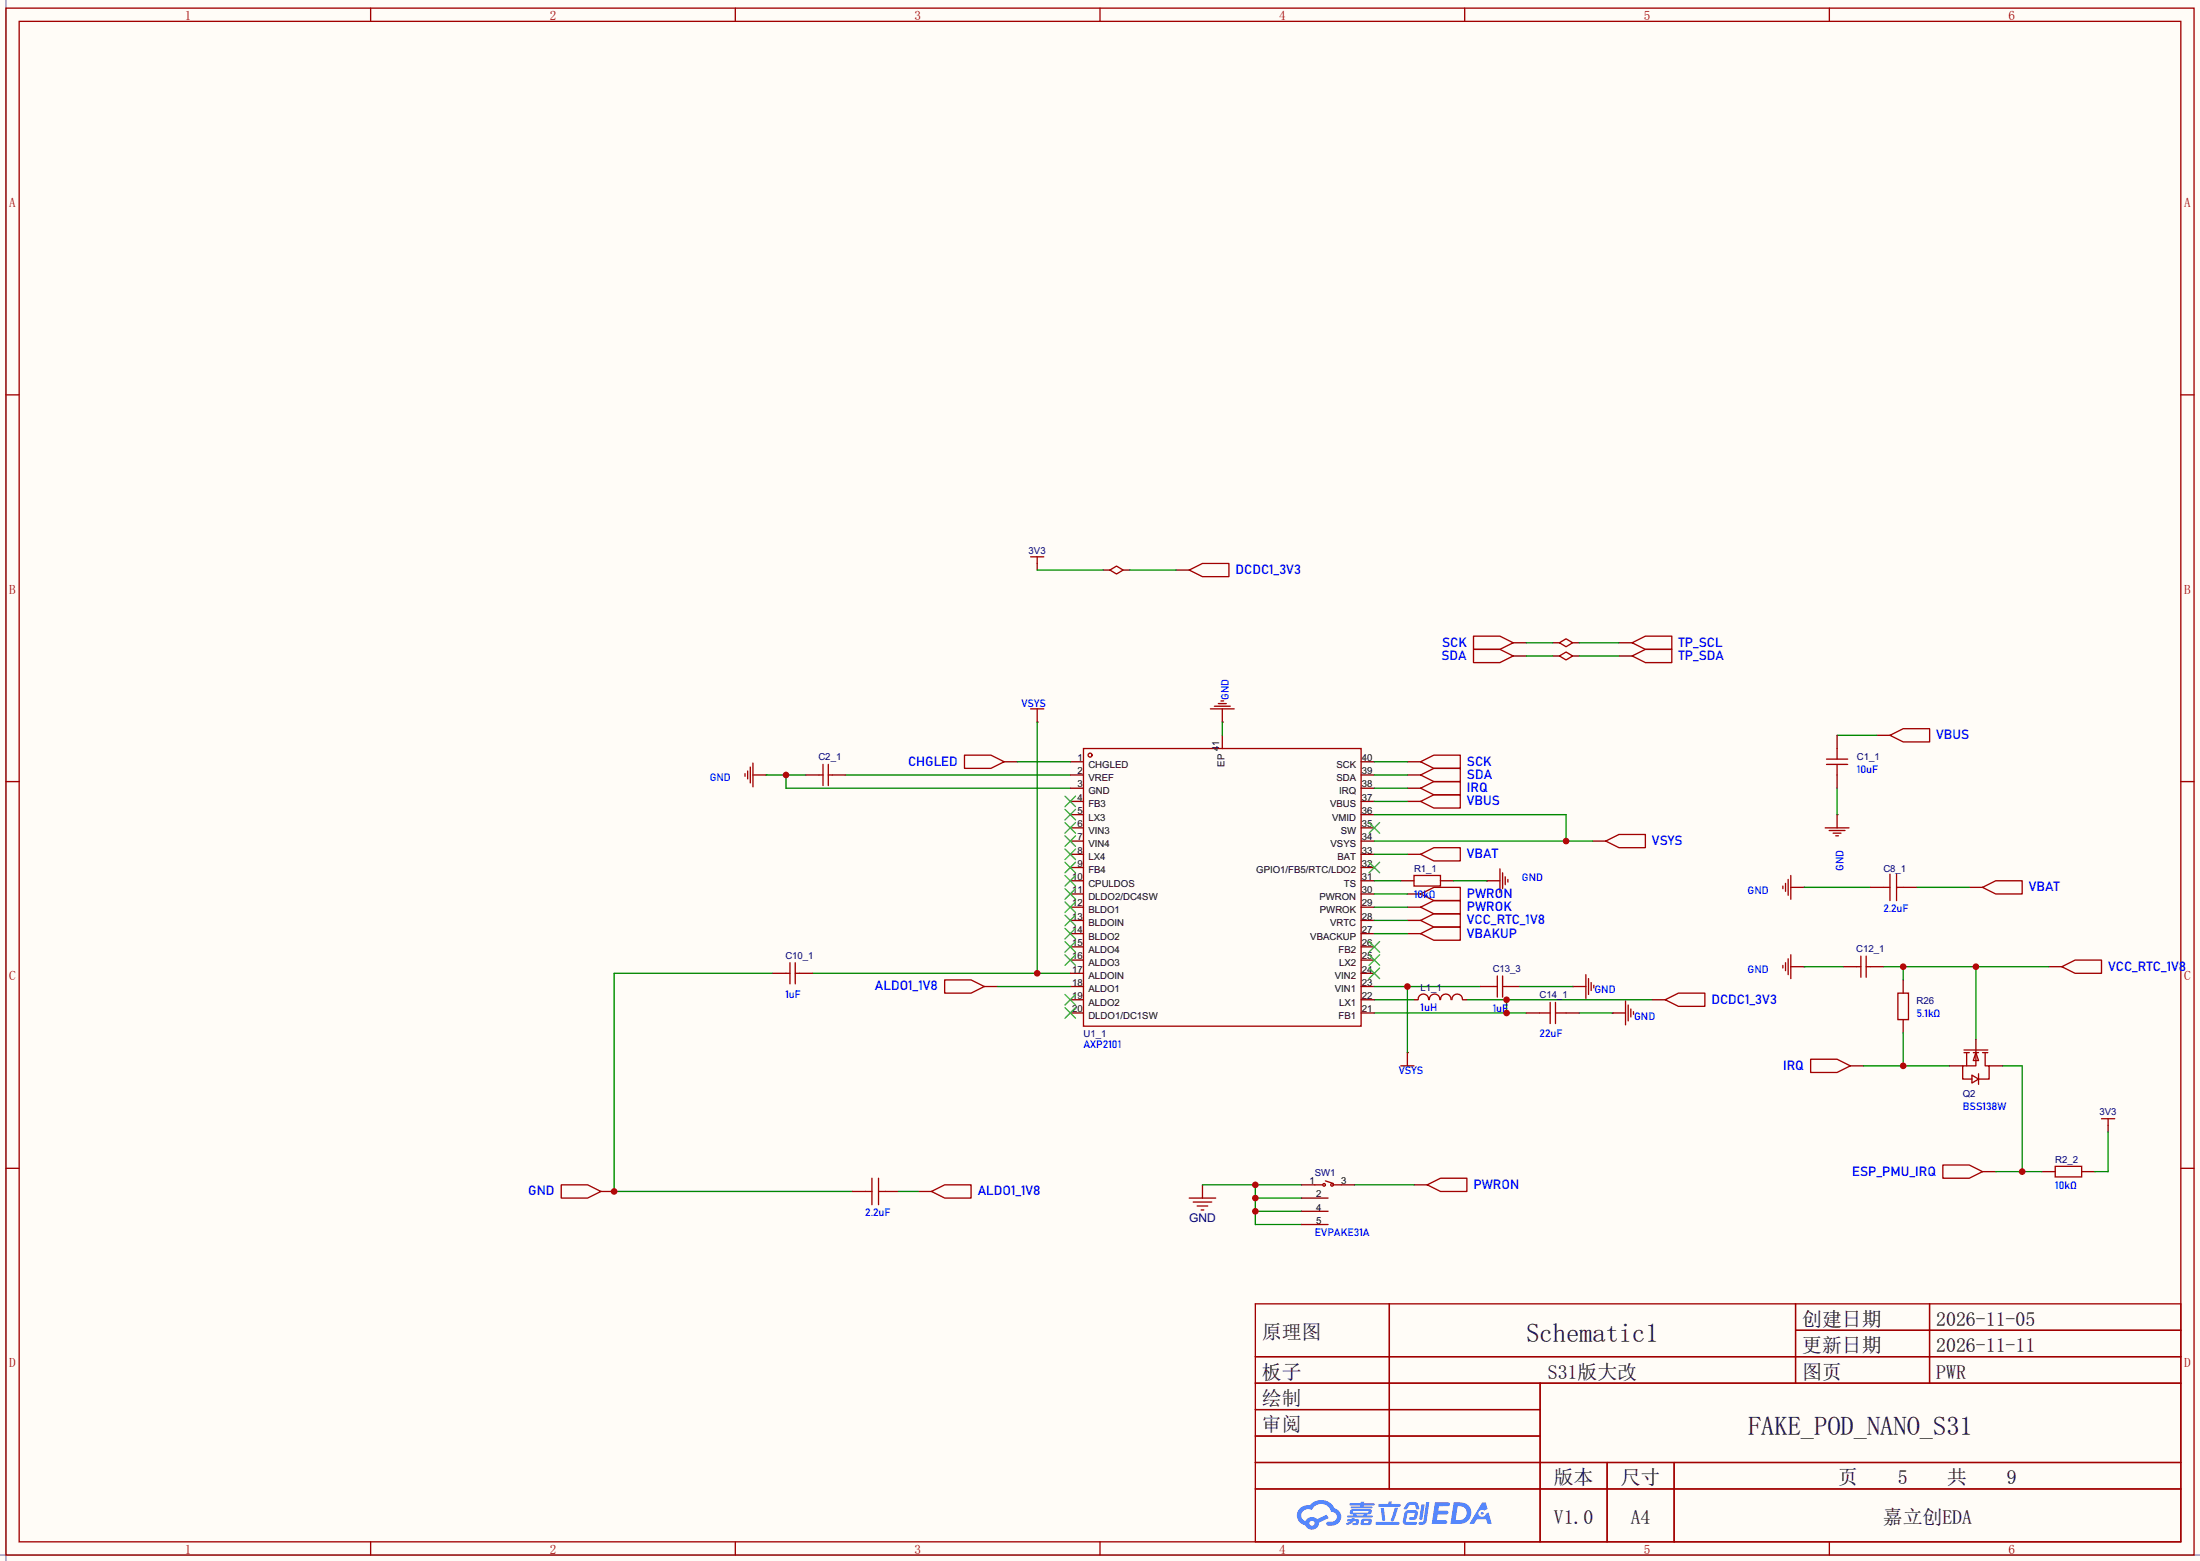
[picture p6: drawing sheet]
<svg xmlns="http://www.w3.org/2000/svg" width="423mm" height="300mm" viewBox="0 0 423 300" stroke-linecap="round" stroke-linejoin="round" font-family="sans-serif">
<path d="M0 0h422.7v299.9h-422.7z" fill="#fffcf7"/>
<path d="M1.1 0v299.9M0 298.7h422.7" fill="none" stroke="#999" stroke-width=".25"/>
<g fill="none" stroke="#a10000" stroke-width=".25">
<path d="M1.1 1.6h420.4v297.1h-420.4zM3.7 4.1h415.3v292.1h-415.3zM71.2 1.6v2.5M141.3 1.6v2.5M211.3 1.6v2.5M281.4 1.6v2.5M351.5 1.6v2.5M1.1 75.9h2.6M419 75.9h2.5M1.1 150.2h2.6M419 150.2h2.5M1.1 224.4h2.6"/>
<path d="M419 224.4h2.5M241.2 250.5h177.8v45.7h-177.8zM266.9 250.5v35.5M345 250.5v15.2M345 255.6h74M370.7 250.5v15.2M241.2 260.6h177.8M241.2 265.7h177.8M241.2 270.8h54.7M241.2 275.9h54.7M295.9 265.7v30.5M71.2 296.2v2.5"/>
<path d="M141.3 296.2v2.5M211.3 296.2v2.5M241.2 281h177.8M241.2 286h177.8M281.4 296.2v2.5M308.8 281v15.2M321.6 281v15.2M351.5 296.2v2.5"/>
</g>
<g fill="#5487ff">
<path d="M275.7 288.6h1.6a1.34 1.34 0 0 1 1.2 .2 .37 .37 0 0 1-.3 .6h-1.7l-.2 .8h1.6a.37 .37 0 0 1 .4 .4 .37 .37 0 0 1-.4 .3h-1.7l-.2 1.1h1.4a.48 .48 0 0 1 .6 .4v.2l-.3 .2h-2.6z"/>
<path d="M284.7 288.7h.7l.4 1.2-.6 .3a.72 .72 0 0 0-1.1 .2 .72 .72 0 0 0 .3 1 .72 .72 0 0 0 1-.4l.1-.2 .5-.2 .6 2.1h-.8l-.3-.8h-1.8l-.5 .8h-.9z"/>
<path d="M273.1 289h.6l-.4 2.7a.31 .31 0 0 1-.3 .3 .31 .31 0 0 1-.3-.3z"/>
<path d="M274 288.6h.6l-.5 3.7a.97 .97 0 0 1-1.6 .5l.2-.4h.6l.2-.2z"/>
<path d="M270.3 288.8l.5-.2h1.2l.4 .4 .3 .8-.6 .2-.3-.9h-.8l-.2 .1-.6 .8-.5-.1z"/>
<path d="M269.9 290.4l.5-.3h1.4a.69 .69 0 0 1 .6 .5 .69 .69 0 0 1-.1 .7 .74 .74 0 0 1-.8 .7h-.6a.27 .27 0 0 1-.2-.3 .27 .27 0 0 1 .3-.3h.6l.2-.7h-1.4l-.3 1.6 1.9 .1a.28 .28 0 0 1 .2 .3 .28 .28 0 0 1-.3 .2h-1.9l-.4-.3-.1-.4z"/>
<path d="M264.3 292.4h4.3a.28 .28 0 0 1 .3 .3 .28 .28 0 0 1-.3 .2h-4.2l-.1-.1z"/>
<path d="M268 289.7h.6l-.8 2.4a.3 .3 0 0 1-.4 .2 .3 .3 0 0 1-.2-.3z"/>
<path d="M265.3 289.7h.6l.2 2.2-.2 .3-.4-.2z"/>
<path d="M264.8 288.9h1.9l.2-.5h.5l-.1 .5h1.5a.27 .27 0 0 1 .3 .3 .27 .27 0 0 1-.3 .3h-3.9l-.1-.2z"/>
<path d="M258.9 291.8h.7l.1-.1 .6-.1-.1 .2 .8 .1 .1 .3-.2 .6-1.1 .2v-.4l.7-.1v-.2l-.5-.1-.5 .5-.8 .3-.1-.4 .8-.3h-.6z"/>
<path d="M259.3 288.8h2.1l.1-.3h.6l-.1 .3h1.9l.2 .2-.2 .2h-1.9l-.1 .2h1.6l.2 .2-.2 .2h-3.9l-.1-.4h1.8v-.2h-1.9l-.1-.1z"/>
<path d="M279.3 288.6l-.6 4.2h1.4a2.14 2.14 0 0 0 2.6-2.2 2.14 2.14 0 0 0-2.7-2zM280 289.3a1.37 1.37 0 0 1 1.8 1.2 1.37 1.37 0 0 1-1.5 1.5h-.7z"/>
<path d="M259.4 290.1l-.1 .7 .6 .1 .1 .2h-1.2l.1 .4h4.6l.2-.1-.2-.3h-.9l.1-.2a.6 .6 0 0 0 .7-.2 .6 .6 0 0 0 0-.7l-3.6-.1zM260 290.3l2.9 .1-.1 .2h-2.8zM260.6 290.9h1.4l-.1 .2h-1.2z"/>
<path d="M261.6 291.9a.9 .9 0 0 0-.1 1 2.48 2.48 0 0 0 1.9-.1 .84 .84 0 0 0 0-1h-1.4zM262.1 292.2l.7-.1 .1 .4-.2 .1h-.7z"/>
<path d="M249.8 289.7a1.91 1.91 0 0 0-.6 2 1.91 1.91 0 0 0 1.6 1.3 1.35 1.35 0 0 0 1.5 .9 1.35 1.35 0 0 0 1.1-1.4l1.9-.9-.5-.6-1.8 .9a1.41 1.41 0 0 0-2.2 .3 1.25 1.25 0 0 1-.6-1.7 1.25 1.25 0 0 1 1.8-.4 1.97 1.97 0 0 1 2-1.2 1.97 1.97 0 0 1 1.7 1.5 .96 .96 0 0 1 1.1 .9 .96 .96 0 0 1-.9 1h-.6a.39 .39 0 0 0-.5 .4 .39 .39 0 0 0 .4 .4 1.87 1.87 0 0 0 1.9-.5 1.87 1.87 0 0 0 .3-2.1l-.6-.6-.4-.1a2.86 2.86 0 0 0-4.8-.6h-.3a2.27 2.27 0 0 0-1.5 .5zM251.6 292.7a.49 .49 0 0 1 .9 0 .49 .49 0 0 1-.9 0z"/>
<circle cx="284.8" cy="290.7" r=".27"/>
</g>
<g fill="none" stroke="#870000" stroke-width=".25">
<path d="M199.3 108.2v1.3M225.9 109.5h2.6M199.3 138.7h.1M234.8 138.7h.1M311 123.5h2.6M311 126h2.6M147.2 148.9h.1M270.4 154h2.5M352.9 156.5h.1M360.6 141.3h2.5M285.6 169.2h.1M346.6 170.5h.1"/>
<path d="M302.1 189.5h.1M309.8 194.6h.1M317.4 192.1h2.5M346.6 185.7h.1M365.6 188.3v2.5M365.6 195.9v2.5M270.4 202.2h.1M405 216.2v1.3M231 227.6v2.6"/>
</g>
<g fill="none" stroke="#a10000" stroke-width=".25">
<path d="M198 107h2.5M199.3 107v1.2M228.5 109.5l2.5-1.3h5.1v2.6h-5.1zM198 136.2h2.5M199.3 136.2v2.5M232.5 136.2h4.6M233.3 135.7h3M234.1 135.2h1.5M234.6 134.7h.5M234.8 136.2v2.5M313.6 123.5l2.5-1.3h5.1v2.6h-5.1zM313.6 126l2.5-1.2h5.1v2.5h-5.1z"/>
<path d="M143.1 148.6v.5M143.6 148.1v1.5M144.1 147.4v3M144.7 148.9h2.5M144.7 146.6v4.6M272.9 154l2.6-1.3h5v2.5h-5zM350.6 159h4.6M351.4 159.6h3.1M352.9 156.5v2.5M363.1 141.3l2.5-1.3h5.1v2.5h-5.1zM285.6 169.2h2.6M288.2 166.9v4.6"/>
<path d="M288.7 167.7v3M289.2 168.4v1.6M289.7 168.9v.6M342.5 170.2v.5M343 169.7v1.5M343.5 168.9v3.1M344 170.5h2.6M344 168.2v4.6M352.2 160.1h1.5M352.7 160.6h.5M302.1 189.5h2.6M304.7 187.2v4.6"/>
<path d="M305.2 188v3M305.7 188.8v1.5M306.2 189.3v.5M309.8 194.6h2.5M312.3 192.3v4.6M312.8 193.1v3M313.3 193.8v1.6M313.8 194.3v.6M319.9 192.1l2.6-1.3h5v2.5h-5zM342.5 185.5v.5M343 185v1.5M343.5 184.2v3"/>
<path d="M344 183.4v4.6M344 185.7h2.6M364.6 190.8h2v5.1h-2zM269.1 204.8h2.6M270.4 202.2v2.6M403.7 214.9h2.6M405 214.9v1.3M228.5 230.2h5.1M229.2 230.9h3.6M230 231.7h2M230.8 232.4h.5"/>
</g>
<path d="M346.6 170.5h12.7M264 192.1h7.7M264 194.6h29.2M281.8 192.1h35.6M289.4 192.1v2.5" fill="none" stroke="#008700" stroke-width=".25"/>
<g fill="#c00">
<circle cx="289.4" cy="192.1" r=".63"/>
<circle cx="289.4" cy="194.6" r=".63"/>
</g>
<path d="M199.3 138.7v48.3M156.1 187h49.5M303.4 194.6h6.4" fill="none" stroke="#008700" stroke-width=".25"/>
<circle cx="199.3" cy="187" r=".63" fill="#c00"/>
<path d="M290.7 126h2.5M290.7 123.5h2.5M270.4 148.9h2.5M270.4 146.3h2.5M270.4 151.4h2.5M270.4 174.3h2.5M270.4 171.7h2.5M189.1 189.5h2.5M355.5 204.8h2.5M176.4 228.9h2.5M271.7 227.6h2.5" fill="none" stroke="#870000" stroke-width=".25"/>
<path d="M283.1 124.8h5.1l2.5 1.2-2.5 1.3h-5.1zM283.1 122.2h5.1l2.5 1.3-2.5 1.3h-5.1zM272.9 148.9l2.6-1.3h5v2.6h-5zM272.9 146.3l2.6-1.2h5v2.5h-5zM272.9 151.4l2.6-1.2h5v2.5h-5zM272.9 174.3l2.6-1.3h5v2.6h-5zM272.9 171.7l2.6-1.2h5v2.5h-5zM181.5 188.3h5.1l2.5 1.2-2.5 1.3h-5.1zM347.9 203.5h5l2.6 1.3-2.6 1.2h-5zM178.9 228.9l2.6-1.3h5.1v2.6h-5.1zM274.2 227.6l2.5-1.2h5.1v2.5h-5.1z" fill="none" stroke="#a10000" stroke-width=".25"/>
<path d="M147.2 148.9h7.6M151 148.9v2.5h54.6M162.4 148.9h43.2M148.5 187h-30.5v41.9h45.7" fill="none" stroke="#008700" stroke-width=".25"/>
<circle cx="151" cy="148.9" r=".63" fill="#c00"/>
<g fill="none" stroke="#870000" stroke-width=".25">
<path d="M192.9 146.3h2.6M205.6 146.3h2.6M205.6 148.9h2.6M205.6 151.4h2.6M205.6 154h2.6M205.6 156.5h2.6M205.6 159h2.6M234.8 141.3v2.5M261.5 146.3h2.5M261.5 148.9h2.5M261.5 151.4h2.5M261.5 154h2.5"/>
<path d="M261.5 156.5h2.5M261.5 159h2.5M205.6 164.1h2.6M205.6 176.8h2.6M205.6 179.4h2.6M205.6 161.6h2.6M205.6 169.2h2.6M205.6 166.7h2.6M205.6 171.7h2.6M205.6 174.3h2.6M261.5 164.1h2.5M261.5 176.8h2.5"/>
<path d="M261.5 179.4h2.5M261.5 161.6h2.5M261.5 169.2h2.5M261.5 166.7h2.5M261.5 171.7h2.5M261.5 174.3h2.5M269.1 169.2h2.6M270.4 164.1h2.5M270.4 176.8h2.5M270.4 179.4h2.5M276.7 169.2h2.6M305.9 161.6h2.6"/>
<path d="M359.3 170.5h2.5M365.6 170.5h2.6M378.3 170.5h2.6M205.6 181.9h2.6M205.6 184.4h2.6M205.6 187h2.6M205.6 189.5h2.6M205.6 192.1h2.6M205.6 194.6h2.6M261.5 181.9h2.5M261.5 184.4h2.5M261.5 187h2.5"/>
<path d="M261.5 189.5h2.5M261.5 192.1h2.5M261.5 194.6h2.5M393.6 185.7h2.5M163.7 228.9h2.5M170.1 228.9h2.5M392.3 225.1h2.5M399.9 225.1h2.6"/>
</g>
<g fill="none" stroke="#a10000" stroke-width=".25">
<path d="M185.3 145.1h5.1l2.5 1.2-2.5 1.3h-5.1zM208.2 143.8h53.3v53.3h-53.3zM271.7 168.2h5v2h-5zM272.9 164.1l2.6-1.2h5v2.5h-5zM272.9 176.8l2.6-1.2h5v2.5h-5zM272.9 179.4l2.6-1.3h5v2.5h-5zM308.5 161.6l2.5-1.3h5.1v2.6h-5.1zM361.8 170.5h1.3M363.1 167.9v5.1M364.4 167.9v5.1M364.4 170.5h1.2M380.9 170.5l2.5-1.3h5.1v2.5h-5.1z"/>
<path d="M396.1 185.7l2.6-1.3h5v2.6h-5zM166.2 228.9h1.3M167.5 226.4v5M168.8 226.4v5M168.8 228.9h1.3M394.8 224.1h5.1v2h-5.1z"/>
<circle cx="209.4" cy="145.1" r=".38"/>
</g>
<g fill="none" stroke="#008700" stroke-width=".25">
<path d="M234.8 138.7v2.6M195.5 146.3h10.1M264 146.3h6.4M264 148.9h6.4M264 151.4h6.4M264 154h6.4M264 156.5h36.9v5.1M352.9 141.3h7.7M352.9 151.4v5.1M264 161.6h41.9M368.2 170.5h10.1M191.6 189.5h14"/>
<path d="M172.6 228.9h3.8"/>
</g>
<g fill="none" stroke="#3c3" stroke-width=".25">
<path d="M204.6 152.9l2 2.1M204.6 155.5l2 2M204.6 158l2 2.1M206.6 152.9l-2 2.1M206.6 155.5l-2 2M206.6 158l-2 2.1M263 158l2 2.1M265 158l-2 2.1M204.6 160.6l2 2M204.6 163.1l2 2M204.6 165.6l2 2.1M204.6 168.2l2 2"/>
<path d="M204.6 170.7l2 2.1M204.6 173.3l2 2M204.6 175.8l2 2M204.6 178.3l2 2.1M206.6 160.6l-2 2M206.6 163.1l-2 2M206.6 165.6l-2 2.1M206.6 168.2l-2 2M206.6 170.7l-2 2.1M206.6 173.3l-2 2M206.6 175.8l-2 2M206.6 178.3l-2 2.1"/>
<path d="M263 165.6l2 2.1M265 165.6l-2 2.1M204.6 180.9l2 2M204.6 183.4l2 2.1M204.6 191l2 2.1M204.6 193.6l2 2M206.6 180.9l-2 2M206.6 183.4l-2 2.1M206.6 191l-2 2.1M206.6 193.6l-2 2M263 186l2 2M263 183.4l2 2.1"/>
<path d="M263 180.9l2 2M265 186l-2 2M265 183.4l-2 2.1M265 180.9l-2 2"/>
</g>
<circle cx="300.9" cy="161.6" r=".63" fill="#c00"/>
<path d="M264 164.1h6.4M264 169.2h5.1M264 174.3h6.4M264 171.7h6.4M264 176.8h6.4M279.3 169.2h6.3M346.6 185.7h7.6M361.8 185.7h31.8M365.6 185.7v2.6M379.6 185.7v14" fill="none" stroke="#008700" stroke-width=".25"/>
<g fill="#c00">
<circle cx="365.6" cy="185.7" r=".63"/>
<circle cx="379.6" cy="185.7" r=".63"/>
</g>
<path d="M264 179.4h6.4M264 189.5h20.4M270.4 189.5v12.7" fill="none" stroke="#008700" stroke-width=".25"/>
<circle cx="270.4" cy="189.5" r=".63" fill="#c00"/>
<path d="M352.9 141.3v2.5M352.9 148.9v2.5M271.7 192.1h.7M281.1 192.1h.7M293.2 194.6h2.6M300.9 194.6h2.5M115.4 228.9h2.6" fill="none" stroke="#870000" stroke-width=".25"/>
<path d="M350.9 145.8h4.1M350.9 146.9h4.1M352.9 143.8v2M352.9 146.9v2M272.4 192a1.01 1.01 0 0 1 1.1-1 1.01 1.01 0 0 1 1 1M274.6 192a1.01 1.01 0 0 1 1-1 1.01 1.01 0 0 1 1 1M276.8 192a1.01 1.01 0 0 1 1-1 1.01 1.01 0 0 1 1 1M278.9 192a1.01 1.01 0 0 1 1.1-1 1.01 1.01 0 0 1 1 1M295.8 194.6h2M297.8 192.6v4M298.8 194.6h2.1M298.8 192.6v4" fill="none" stroke="#a10000" stroke-width=".25"/>
<circle cx="118" cy="228.9" r=".63" fill="#c00"/>
<path d="M107.8 227.6h5.1l2.5 1.3-2.5 1.3h-5.1z" fill="none" stroke="#a10000" stroke-width=".25"/>
<path d="M231 227.6h19.1M241.2 227.6v7.6h8.9M241.2 230.2h8.9M241.2 232.7h8.9M260.2 227.6h11.5" fill="none" stroke="#008700" stroke-width=".25"/>
<g fill="#c00">
<circle cx="241.2" cy="227.6" r=".63"/>
<circle cx="241.2" cy="230.2" r=".63"/>
<circle cx="241.2" cy="232.7" r=".63"/>
</g>
<path d="M212 109.5h1.2M215.8 109.5h1.2M298.3 123.5h1.3M298.3 126h1.3M302.1 123.5h1.3M302.1 126h1.3" fill="none" stroke="#870000" stroke-width=".25"/>
<path d="M213.2 109.5l1.3-.7 1.3 .7-1.3 .8zM299.6 123.5l1.3-.8 1.2 .8-1.2 .7zM299.6 126l1.3-.7 1.2 .7-1.2 .8z" fill="none" stroke="#a10000" stroke-width=".25"/>
<path d="M199.3 109.5h12.7M217 109.5h8.9M293.2 126h5.1M293.2 123.5h5.1M303.4 126h7.6M303.4 123.5h7.6M365.6 198.4v6.4M358 204.8h16.5" fill="none" stroke="#008700" stroke-width=".25"/>
<circle cx="365.6" cy="204.8" r=".63" fill="#c00"/>
<path d="M384.7 204.8h3.8v20.3M405 217.5v7.6h-2.5M383.4 225.1h8.9" fill="none" stroke="#008700" stroke-width=".25"/>
<path d="M380.9 225.1h2.5" fill="none" stroke="#870000" stroke-width=".25"/>
<path d="M373.3 223.8h5l2.6 1.3-2.6 1.3h-5z" fill="none" stroke="#a10000" stroke-width=".25"/>
<circle cx="388.5" cy="225.1" r=".63" fill="#c00"/>
<g fill="none" stroke="#870000" stroke-width=".25">
<path d="M154.8 148.9h2.6M159.9 148.9h2.5M148.5 187h2.5M153.5 187h2.6M284.4 189.5h2.5M289.4 189.5h2.6M354.2 185.7h2.5M359.3 185.7h2.5M379.6 199.7v2.5M374.5 204.8h2.6M382.1 204.8h2.6M250.1 227.6h2.5"/>
<path d="M250.1 230.2h5M250.1 232.7h5M250.1 235.2h5M257.7 227.6h2.5"/>
</g>
<g fill="none" stroke="#a10000" stroke-width=".25">
<path d="M157.4 148.9h.7M158.1 146.9v4M159.1 146.9v4M159.1 148.9h.8M151 187h.8M151.8 185v4M152.8 185v4M152.8 187h.7M286.9 189.5h.8M287.7 187.5v4.1M288.7 187.5v4.1M288.7 189.5h.7"/>
<path d="M356.7 185.7h.8M357.5 183.7v4M358.5 183.7v4M358.5 185.7h.8M377.3 202.2h1M377.3 201.7h4.6M377.8 202.2v2.6M378.8 206.5l1.3 .8-1.3 .8zM379.1 202.2h1M379.6 202.2v2.6h-2.5v2.5h1.7M379.6 202.2l.5 1.5h-1zM380.1 206.3v2"/>
<path d="M380.9 202.2h1M381.4 202.2v2.6h.7v2.5h-2M252.6 227.6h1.5M254.6 226.9l1.6 .5M256.2 227.6h1.5"/>
<circle cx="254.4" cy="227.6" r=".25"/>
<circle cx="255.9" cy="227.6" r=".25"/>
</g>
<path d="M292 189.5h10.1" fill="none" stroke="#008700" stroke-width=".25"/>
<g font-size="5.1">
<text x="293.2" y="257.8">Schematic1</text>
<text x="335.8" y="275.6">FAKE_POD_NANO_S31</text>
</g>
<g font-size="3.8">
<text x="242.4" y="257.2">原理图</text>
<text x="346.2" y="254.7">创建日期</text>
<text x="372" y="254.7">2026-11-05</text>
<text x="346.2" y="259.8">更新日期</text>
<text x="372" y="259.8">2026-11-11</text>
<text x="242.4" y="264.8">板子</text>
<text x="242.4" y="269.9">绘制</text>
<text x="297.4" y="264.8">S31版大改</text>
<text x="346.2" y="264.8">图页</text>
<text x="372" y="264.8">PWR</text>
<text x="242.4" y="275">审阅</text>
<text x="298.5" y="285.2">版本</text>
<text x="311.4" y="285.2">尺寸</text>
<text x="353.2" y="285.2">页</text>
<text x="364.6" y="285.2">5</text>
<text x="374.1" y="285.2">共</text>
<text x="385.5" y="285.2">9</text>
<text x="298.5" y="292.8">V1.0</text>
<text x="313.3" y="292.8">A4</text>
<text x="361.7" y="292.8">嘉立创EDA</text>
</g>
<g font-size="2.5" fill="#a00000">
<text x="35.5" y="3.8">1</text>
<text x="105.6" y="3.8">2</text>
<text x="175.7" y="3.8">3</text>
<text x="245.7" y="3.8">4</text>
<text x="315.8" y="3.8">5</text>
<text x="385.8" y="3.8">6</text>
<text x="1.8" y="39.7">A</text>
<text x="419.6" y="39.7">A</text>
<text x="1.8" y="114">B</text>
<text x="419.6" y="114">B</text>
<text x="1.8" y="188.3">C</text>
<text x="419.6" y="188.3">C</text>
<text x="1.8" y="262.6">D</text>
<text x="419.6" y="262.6">D</text>
<text x="35.5" y="298.5">1</text>
<text x="105.6" y="298.5">2</text>
<text x="175.7" y="298.5">3</text>
<text x="245.7" y="298.5">4</text>
<text x="315.8" y="298.5">5</text>
<text x="385.8" y="298.5">6</text>
</g>
<g font-size="2.5" fill="#00f">
<text x="237.4" y="110.3">DCDC1_3V3</text>
<text x="277" y="124.2">SCK</text>
<text x="322.5" y="124.2">TP_SCL</text>
<text x="276.9" y="126.8">SDA</text>
<text x="322.5" y="126.8">TP_SDA</text>
<text x="372" y="142">VBUS</text>
<text x="174.4" y="147.1">CHGLED</text>
<text x="281.8" y="149.6">SDA</text>
<text x="281.8" y="147.1">SCK</text>
<text x="281.8" y="154.7">VBUS</text>
<text x="281.8" y="152.2">IRQ</text>
<text x="281.8" y="164.9">VBAT</text>
<text x="317.4" y="162.3">VSYS</text>
<text x="281.8" y="172.5">PWRON</text>
<text x="389.8" y="171.2">VBAT</text>
<text x="281.8" y="175">PWROK</text>
<text x="281.8" y="177.6">VCC_RTC_1V8</text>
<text x="281.8" y="180.1">VBAKUP</text>
<text x="168.1" y="190.3">ALDO1_1V8</text>
<text x="405" y="186.5">VCC_RTC_1V8</text>
<text x="328.8" y="192.8">DCDC1_3V3</text>
<text x="342.6" y="205.5">IRQ</text>
<text x="355.9" y="225.8">ESP_PMU_IRQ</text>
<text x="101.5" y="229.7">GND</text>
<text x="187.8" y="229.7">ALDO1_1V8</text>
<text x="283.1" y="228.4">PWRON</text>
</g>
<text font-size="2.3" fill="#000080" x="228.4" y="234.8">GND</text>
<g font-size="2" fill="#00f">
<text x="196.2" y="135.9">VSYS</text>
<text x="236.1" y="134.5" transform="rotate(-90 236.1 134.5)">GND</text>
<text x="356.7" y="148.5">10uF</text>
<text x="136.3" y="150.1">GND</text>
<text x="354.1" y="167.4" transform="rotate(-90 354.1 167.4)">GND</text>
<text x="271.7" y="172.6">10kΩ</text>
<text x="292.4" y="169.2">GND</text>
<text x="335.7" y="171.7">GND</text>
<text x="361.8" y="175.1">2.2uF</text>
<text x="150.9" y="191.8">1uF</text>
<text x="306.3" y="190.8">GND</text>
<text x="335.7" y="186.9">GND</text>
<text x="272.9" y="194.2">1uH</text>
<text x="286.8" y="194.3">1uF</text>
<text x="313.9" y="195.9">GND</text>
<text x="368.2" y="195.5">5.1kΩ</text>
<text x="208.2" y="201.3">AXP2101</text>
<text x="295.8" y="199.3">22uF</text>
<text x="268.7" y="206.3">VSYS</text>
<text x="377.1" y="213.2">BSS138W</text>
<text x="166.2" y="233.6">2.2uF</text>
<text x="394.8" y="228.5">10kΩ</text>
<text x="252.6" y="237.4">EVPAKE31A</text>
</g>
<g font-size="1.8" fill="#000080">
<text x="197.6" y="106.3">3V3</text>
<text x="157.2" y="146.1">C2_1</text>
<text x="356.7" y="146">C1_1</text>
<text x="271.7" y="167.6">R1_1</text>
<text x="361.8" y="167.6">C8_1</text>
<text x="150.9" y="184.2">C10_1</text>
<text x="356.6" y="182.9">C12_1</text>
<text x="272.9" y="190.4">L1_1</text>
<text x="286.8" y="186.7">C13_3</text>
<text x="295.8" y="191.7">C14_1</text>
<text x="368.2" y="193">R26</text>
<text x="208.2" y="199.3">U1_1</text>
<text x="377.1" y="210.7">Q2</text>
<text x="403.4" y="214.3">3V3</text>
<text x="252.6" y="226">SW1</text>
<text x="394.8" y="223.4">R2_2</text>
</g>
<g font-size="1.8">
<text x="207" y="146.2">1</text>
<text x="207" y="148.7">2</text>
<text x="209.1" y="147.5">CHGLED</text>
<text x="234.2" y="144.3" transform="rotate(-90 234.2 144.3)">41</text>
<text x="235.2" y="147.3" transform="rotate(-90 235.2 147.3)">EP</text>
<text x="256.8" y="147.5">SCK</text>
<text x="261.6" y="148.7">39</text>
<text x="261.6" y="146.2">40</text>
<text x="207" y="151.3">3</text>
<text x="207" y="153.8">4</text>
<text x="209.1" y="150">VREF</text>
<text x="209.1" y="152.6">GND</text>
<text x="209.1" y="155.1">FB3</text>
<text x="255.5" y="155.1">VBUS</text>
<text x="256.8" y="150">SDA</text>
<text x="257.3" y="152.6">IRQ</text>
<text x="261.6" y="153.8">37</text>
<text x="261.6" y="151.3">38</text>
<text x="207" y="156.4">5</text>
<text x="207" y="158.9">6</text>
<text x="207" y="161.4">7</text>
<text x="209.1" y="157.6">LX3</text>
<text x="209.1" y="160.2">VIN3</text>
<text x="255.9" y="157.6">VMID</text>
<text x="257.6" y="160.2">SW</text>
<text x="261.6" y="161.4">34</text>
<text x="261.6" y="158.9">35</text>
<text x="261.6" y="156.4">36</text>
<text x="207" y="164">8</text>
<text x="207" y="166.5">9</text>
<text x="209.1" y="162.7">VIN4</text>
<text x="209.1" y="165.3">LX4</text>
<text x="209.1" y="167.8">FB4</text>
<text x="241.4" y="167.8">GPIO1/FB5/RTC/LDO2</text>
<text x="255.6" y="162.7">VSYS</text>
<text x="257" y="165.3">BAT</text>
<text x="261.6" y="166.5">32</text>
<text x="261.6" y="164">33</text>
<text x="206" y="169.1">10</text>
<text x="206" y="171.6">11</text>
<text x="209.1" y="170.3">CPULDOS</text>
<text x="209.1" y="172.9">DLDO2/DC4SW</text>
<text x="253.5" y="172.9">PWRON</text>
<text x="258.2" y="170.3">TS</text>
<text x="261.6" y="171.6">30</text>
<text x="261.6" y="169.1">31</text>
<text x="206" y="174.1">12</text>
<text x="206" y="176.7">13</text>
<text x="206" y="179.2">14</text>
<text x="209.1" y="175.4">BLDO1</text>
<text x="209.1" y="178">BLDOIN</text>
<text x="253.6" y="175.4">PWROK</text>
<text x="255.5" y="178">VRTC</text>
<text x="261.6" y="179.2">27</text>
<text x="261.6" y="176.7">28</text>
<text x="261.6" y="174.1">29</text>
<text x="206" y="181.8">15</text>
<text x="206" y="184.3">16</text>
<text x="209.1" y="180.5">BLDO2</text>
<text x="209.1" y="183">ALDO4</text>
<text x="209.1" y="185.6">ALDO3</text>
<text x="251.7" y="180.5">VBACKUP</text>
<text x="257.2" y="183">FB2</text>
<text x="257.3" y="185.6">LX2</text>
<text x="261.6" y="184.3">25</text>
<text x="261.6" y="181.8">26</text>
<text x="206" y="186.8">17</text>
<text x="206" y="189.4">18</text>
<text x="206" y="191.9">19</text>
<text x="209.1" y="188.1">ALDOIN</text>
<text x="209.1" y="190.7">ALDO1</text>
<text x="256.4" y="190.7">VIN1</text>
<text x="256.4" y="188.1">VIN2</text>
<text x="261.6" y="191.9">22</text>
<text x="261.6" y="189.4">23</text>
<text x="261.6" y="186.8">24</text>
<text x="206" y="194.5">20</text>
<text x="209.1" y="193.2">ALDO2</text>
<text x="209.1" y="195.7">DLDO1/DC1SW</text>
<text x="257.2" y="195.7">FB1</text>
<text x="257.3" y="193.2">LX1</text>
<text x="261.6" y="194.5">21</text>
<text x="251.6" y="227.5">1</text>
<text x="257.7" y="227.5">3</text>
<text x="252.8" y="230">2</text>
<text x="252.8" y="232.6">4</text>
<text x="252.8" y="235.1">5</text>
</g>
</svg>
